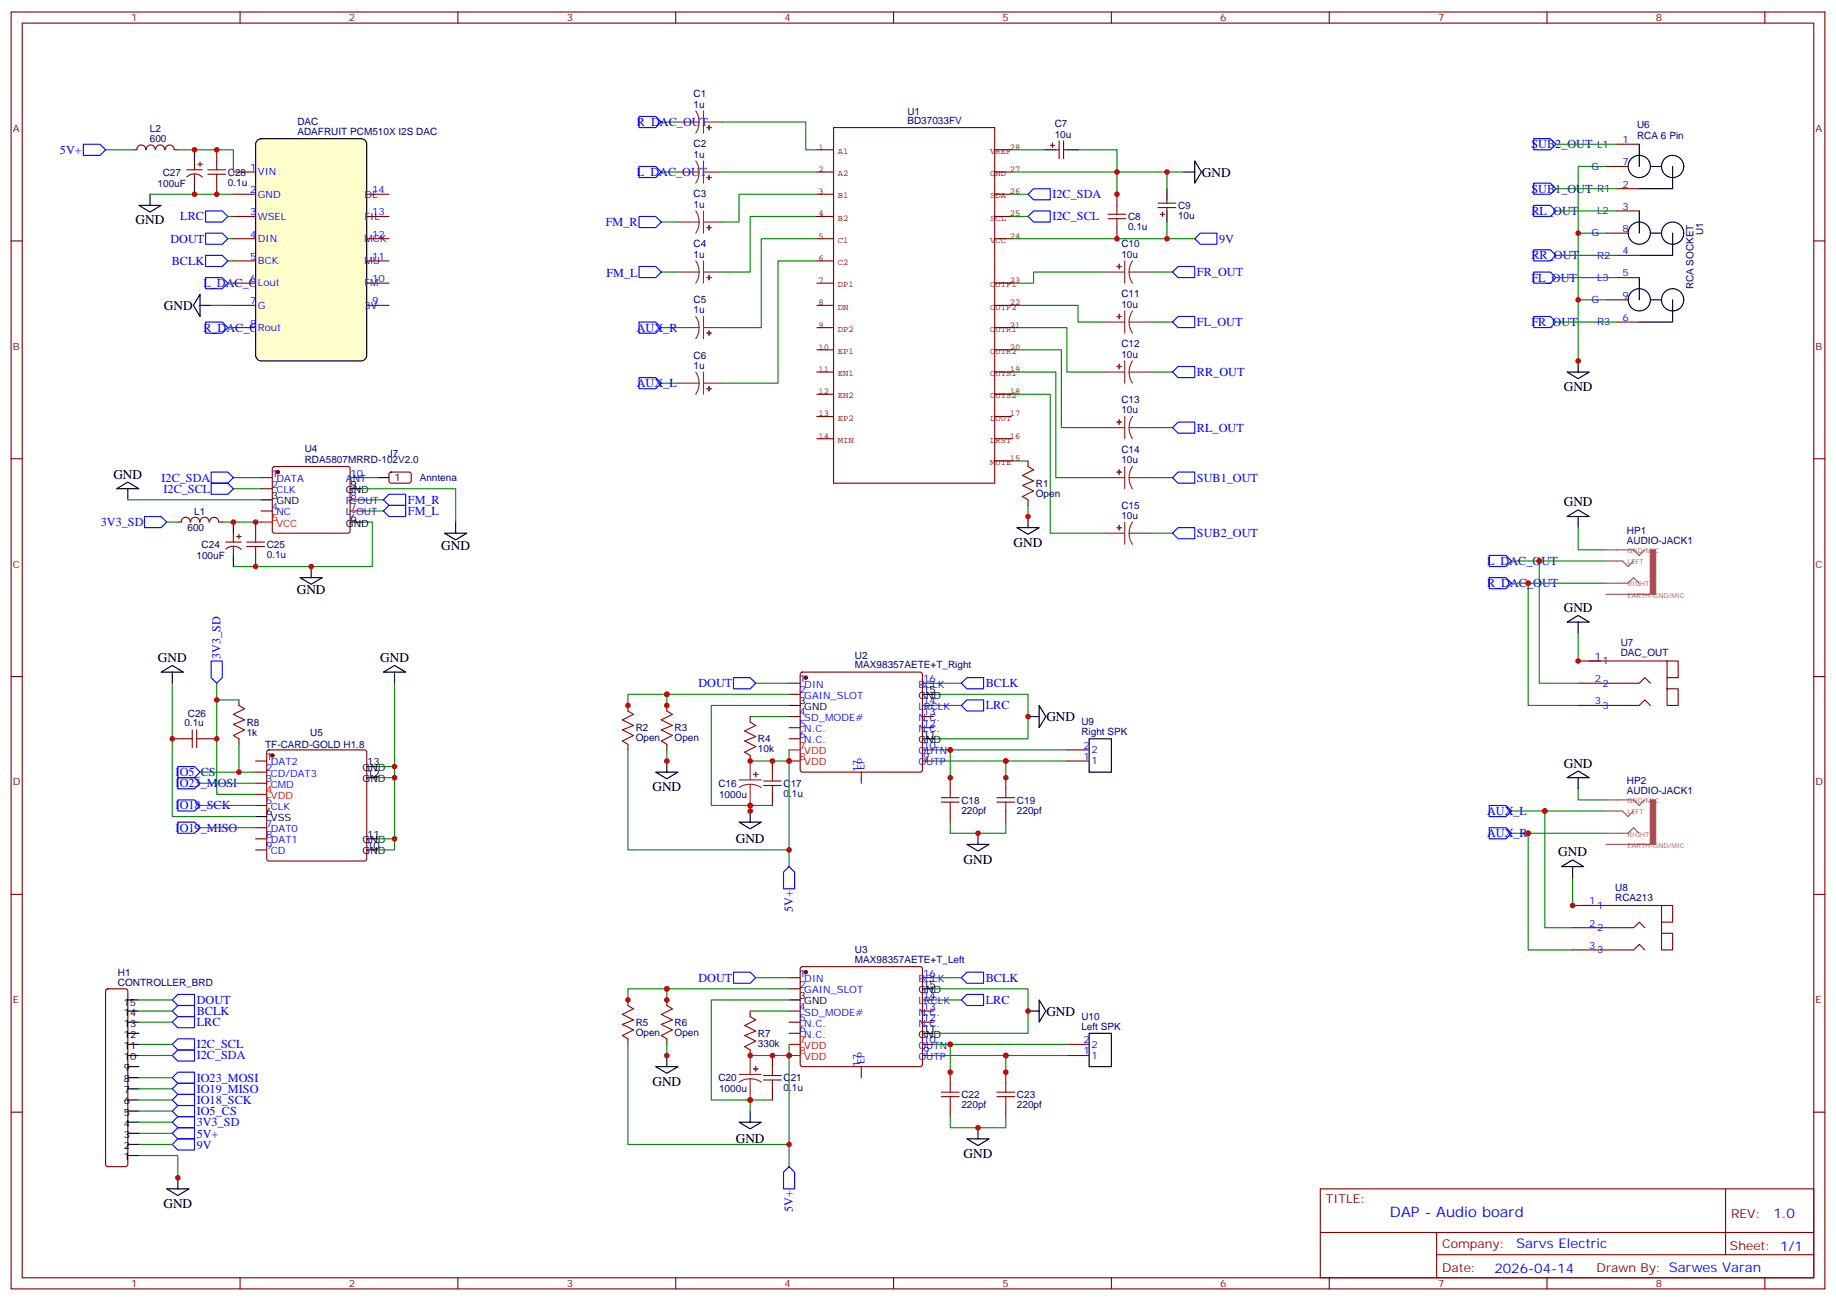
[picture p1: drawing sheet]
<svg xmlns="http://www.w3.org/2000/svg" width="583mm" height="413mm" viewBox="0 0 583 413" stroke-linecap="round" stroke-linejoin="round" font-family="sans-serif">
<g fill="none" stroke="#008700" stroke-width=".35">
<path d="M209.9 38.7h5.3M229.3 38.7h26.5v8.9h3.5M33.5 47.6h8.8M209.9 54.6h5.3M229.3 54.6h30M321 47.6h10.6M321 54.6h54.7M342.2 47.6h12.3v14.1M509.8 52.8h-8.9v61.8M47.6 61.7h26.5M72.3 68.7h1.8M72.3 75.8h1.8"/>
<path d="M209.9 70.5h5.3M259.3 75.8h-17.6v28.2h-12.4M259.3 68.7h-21.2v17.7h-8.8M259.3 61.7h-24.7v8.8h-5.3M321 61.7h5.3M321 68.7h5.3M321 75.8h58.2M500.9 74h8.9M67 96.9h7.1M72.3 82.8h1.8M72.3 89.9h1.8M209.9 86.4h5.3"/>
<path d="M259.3 82.8h-12.4v38.8h-17.6M321 96.9h21.2v5.3h8.8M351 86.4h-22.9v3.5h-7.1M365.1 86.4h7.1M500.9 95.2h8.9M72.3 104h1.8M209.9 104h5.3M321 118.1h14.1v33.5h15.9M321 111.1h15.9v24.6h14.1M321 104h17.7v14.1h12.3M365.1 118.1h7.1M365.1 102.2h7.1"/>
<path d="M209.9 121.6h5.3M321 125.2h12.4v44.1h17.6M365.1 135.7h7.1M74.1 151.6h8.8M74.1 155.2h8.8M114.7 151.6h5.2M114.7 158.7h7M321 146.3h5.3M365.1 151.6h7.1M52.9 165.7h3.5M70.6 165.7h10.5M114.7 165.7h3.5v14.1h-44.1"/>
<path d="M114.7 162.2h7M326.3 160.4v3.6M365.1 169.3h7.1M479.8 178.1h30M488.6 178.1v38.8h12.3M500.9 167.5v7.1h8.9M479.8 185.1h30M485.1 185.1v38.8h15.8M54.7 216.9v42.3h26.4M68.8 216.9v35.3h12.3M125.2 216.9v52.9h-5.3M239.9 216.9h10.6"/>
<path d="M296.3 216.9h8.9M500.9 201v8.8M68.8 222.2h7M75.8 236.3v8.8h5.3M199.3 238.1v31.7h51.2v-28.2M211.7 220.4v3.5M211.7 238.1v3.5M238.1 227.5h12.4M250.5 220.4h-51.2v3.5M250.5 223.9h-24.7v31.8h12.3v1.8M250.5 238.1v3.5h-12.4M296.3 220.4h30v14.1h-30"/>
<path d="M296.3 238.1h42.4M296.3 223.9h8.9M301.6 238.1v8.8M63.5 255.7h17.6M63.5 248.6h17.6M63.5 245.1h12.3M119.9 243.3h5.3M119.9 246.9h5.3M238.1 255.7h7.1M296.3 241.6h42.4M319.3 241.6v5.3M479.8 257.5h30"/>
<path d="M490.4 257.5v37h8.8M500.9 250.4v3.5h8.9M63.5 262.7h17.6M119.9 266.3h5.3M301.6 261v3.5h17.7v-3.5M479.8 264.5h30M485.1 264.5v37.1h14.1M499.2 278.6v8.8M44.1 317.4h10.6M211.7 313.9v3.5M239.9 310.4h10.6M250.5 317.4h-24.7v31.8h12.3v3.5"/>
<path d="M250.5 313.9h-51.2v3.5M296.3 313.9h30v14.1h-30M296.3 310.4h8.9M296.3 317.4h8.9M44.1 321h10.6M44.1 331.5h10.6M44.1 335.1h10.6M44.1 324.5h10.6M199.3 331.5v31.8h51.2v-28.2M211.7 331.5v3.6M238.1 321h12.4M250.5 331.5v3.6h-12.4"/>
<path d="M296.3 331.5h42.4M296.3 335.1h42.4M301.6 331.5v8.9M319.3 335.1v5.3M44.1 349.2h10.6M44.1 342.1h10.6M44.1 345.7h10.6M44.1 352.7h10.6M44.1 356.2h10.6M44.1 359.8h10.6M238.1 349.2h7.1M301.6 354.5v3.5h17.7v-3.5"/>
<path d="M44.1 366.8h12.3v7.1M44.1 363.3h10.6"/>
</g>
<g fill="none" stroke="#00f" stroke-width=".35">
<path d="M202.8 37h5.3l1.8 1.7-1.8 1.8h-5.3zM26.5 45.8h5.2l1.8 1.8-1.8 1.7h-5.2zM202.8 52.8h5.3l1.8 1.8-1.8 1.8h-5.3zM486.8 44h5.3l1.8 1.8-1.8 1.8h-5.3zM486.8 58.1h5.3l1.8 1.8-1.8 1.8h-5.3zM65.3 67h5.3l1.7 1.7-1.7 1.8h-5.3zM65.3 74h5.3l1.7 1.8-1.7 1.7h-5.3zM202.8 68.7h5.3l1.8 1.8-1.8 1.7h-5.3zM326.3 61.7l1.8-1.8h5.3v3.5h-5.3zM326.3 68.7l1.8-1.7h5.3v3.5h-5.3zM381 74h5.3v3.5h-5.3l-1.8-1.7zM486.8 79.3h5.3l1.8 1.8-1.8 1.7h-5.3z"/>
<path d="M486.8 65.2h5.3l1.8 1.8-1.8 1.7h-5.3zM65.3 81.1h5.3l1.7 1.7-1.7 1.8h-5.3zM65.3 88.1h5.3l1.7 1.8-1.7 1.8h-5.3zM202.8 84.6h5.3l1.8 1.8-1.8 1.7h-5.3zM373.9 84.6h5.3v3.5h-5.3l-1.7-1.7zM486.8 86.4h5.3l1.8 1.7-1.8 1.8h-5.3zM65.3 102.2h5.3l1.7 1.8-1.7 1.8h-5.3zM202.8 102.2h5.3l1.8 1.8-1.8 1.8h-5.3zM202.8 119.9h5.3l1.8 1.7-1.8 1.8h-5.3zM373.9 116.3h5.3v3.6h-5.3l-1.7-1.8zM373.9 100.5h5.3v3.5h-5.3l-1.7-1.8zM486.8 100.5h5.3l1.8 1.7-1.8 1.8h-5.3z"/>
<path d="M372.2 135.7l1.7-1.7h5.3v3.5h-5.3zM67 153.4h5.3l1.8 1.8-1.8 1.7h-5.3zM67 149.9h5.3l1.8 1.7-1.8 1.8h-5.3zM121.7 158.7l1.8-1.8h5.3v3.5h-5.3zM372.2 151.6l1.7-1.7h5.3v3.5h-5.3zM121.7 162.2l1.8-1.8h5.3v3.6h-5.3zM372.2 169.3l1.7-1.8h5.3v3.5h-5.3zM472.7 176.3h5.3l1.8 1.8-1.8 1.7h-5.3zM472.7 183.4h5.3l1.8 1.7-1.8 1.8h-5.3zM67 209.8h3.6v5.3l-1.8 1.8-1.8-1.8zM232.8 215.1h5.3l1.8 1.8-1.8 1.8h-5.3zM306.9 215.1h5.3v3.6h-5.3l-1.7-1.8z"/>
<path d="M305.2 223.9l1.7-1.7h5.3v3.5h-5.3zM56.4 246.9h5.3l1.8 1.7-1.8 1.8h-5.3zM56.4 253.9h5.3l1.8 1.8-1.8 1.8h-5.3zM56.4 243.3h5.3l1.8 1.8-1.8 1.8h-5.3zM472.7 255.7h5.3l1.8 1.8-1.8 1.7h-5.3zM56.4 261h5.3l1.8 1.7-1.8 1.8h-5.3zM472.7 262.7h5.3l1.8 1.8-1.8 1.8h-5.3zM54.7 317.4l1.7-1.7h5.3v3.5h-5.3zM232.8 308.6h5.3l1.8 1.8-1.8 1.7h-5.3zM305.2 317.4l1.7-1.7h5.3v3.5h-5.3zM305.2 310.4l1.7-1.8h5.3v3.5h-5.3zM54.7 331.5l1.7-1.7h5.3v3.5h-5.3z"/>
<path d="M54.7 335.1l1.7-1.8h5.3v3.5h-5.3zM54.7 324.5l1.7-1.8h5.3v3.5h-5.3zM54.7 321l1.7-1.8h5.3v3.5h-5.3zM54.7 359.8l1.7-1.8h5.3v3.5h-5.3zM54.7 356.2l1.7-1.7h5.3v3.5h-5.3zM54.7 352.7l1.7-1.8h5.3v3.6h-5.3zM54.7 349.2l1.7-1.8h5.3v3.5h-5.3zM54.7 345.7l1.7-1.8h5.3v3.5h-5.3zM54.7 342.1l1.7-1.7h5.3v3.5h-5.3zM54.7 363.3l1.7-1.8h5.3v3.6h-5.3z"/>
</g>
<g fill="none" stroke="#000" stroke-width=".35">
<path d="M61.7 47.6v3.5M61.7 58.1v3.6M375.7 54.6h3.5M379.2 51.1l2.2 3.5-2.2 3.5zM520.3 45.8v7M523.9 52.8h3.5M530.9 52.8v7.1h-10.6M44.1 65.2h7.1l-3.6 2.1zM47.6 61.7v3.5M520.3 67v7M523.9 74h3.5M530.9 74v7.1h-10.6"/>
<path d="M63.5 93.4v7.1l-2.1-3.6zM63.5 96.9h3.5M520.3 88.1v7.1M523.9 95.2h3.5M530.9 95.2v7h-10.6M497.4 118.1h7.1l-3.6 2.1zM500.9 114.6v3.5M82.9 158.7h3.5M111.1 155.2h3.6M119.9 151.6h3.6M74.1 165.7v3.6M74.1 176.3v3.5"/>
<path d="M98.8 179.8v3.6M111.1 165.7h3.6M322.8 167.5h7l-3.5 2.1zM326.3 164v3.5M497.4 164l3.5-2.1 3.6 2.1zM500.9 164v3.5M95.2 183.4h7.1l-3.5 2.1zM497.4 197.5l3.5-2.1 3.6 2.1zM500.9 197.5v3.5M51.2 213.4l3.5-2.2 3.5 2.2zM54.7 213.4v3.5M121.7 213.4l3.5-2.2 3.6 2.2z"/>
<path d="M125.2 213.4v3.5M250.5 223.9h3.5M292.8 234.5h3.5M292.8 220.4h3.5M326.3 227.5h3.5M329.8 223.9l2.2 3.6-2.2 3.5zM345.7 234.5h7.1v10.6h-7.1zM81.1 259.2h3.6M116.4 246.9h3.5M116.4 243.3h3.5M208.1 245.1h7.1l-3.5 2.1zM211.7 241.6v3.5"/>
<path d="M238.1 257.5v3.5M497.4 246.9l3.5-2.1 3.6 2.1zM500.9 246.9v3.5M116.4 269.8h3.5M116.4 266.3h3.5M234.6 261h7.1l-3.6 2.1zM306.9 268h7.1l-3.6 2.2zM310.4 264.5v3.5M495.7 275.1l3.5-2.1 3.5 2.1zM499.2 275.1v3.5M40.6 317.4h3.5M250.5 317.4h3.5"/>
<path d="M292.8 313.9h3.5M329.8 317.4l2.2 3.6-2.2 3.5zM40.6 328h3.5M40.6 321h3.5M40.6 338.6h3.5M40.6 335.1h3.5M40.6 331.5h3.5M40.6 324.5h3.5M208.1 338.6h7.1l-3.5 2.1zM211.7 335.1v3.5M292.8 328h3.5M326.3 321h3.5"/>
<path d="M345.7 328h7.1v10.6h-7.1zM40.6 359.8h3.5M40.6 356.2h3.5M40.6 352.7h3.5M40.6 349.2h3.5M40.6 345.7h3.5M40.6 342.1h3.5M234.6 356.2h7.1l-3.6 2.2zM238.1 352.7v3.5M310.4 358v3.5M40.6 366.8h3.5M40.6 363.3h3.5"/>
<path d="M52.9 377.4h7.1l-3.6 2.1zM56.4 373.9v3.5M306.9 361.5h7.1l-3.6 2.1z"/>
<circle cx="520.3" cy="52.8" r="3.5"/>
<circle cx="530.9" cy="52.8" r="3.5"/>
<circle cx="520.3" cy="74" r="3.5"/>
<circle cx="530.9" cy="74" r="3.5"/>
<circle cx="520.3" cy="95.2" r="3.5"/>
<circle cx="530.9" cy="95.2" r="3.5"/>
</g>
<path d="M509.8 174.6h8.7l1.8 1.7 1.8-1.7M509.8 178.1h5.2l1.8 1.7 1.7-1.7M509.8 185.1h7l1.7-1.7 1.8 1.7M509.8 188.7h14M509.8 253.9h8.7l1.8 1.8 1.8-1.8M509.8 257.5h5.2l1.8 1.7 1.7-1.7M509.8 264.5h7l1.7-1.8 1.8 1.8M509.8 268h14" fill="none" stroke="#a64a4a" stroke-width=".35"/>
<g fill="#a64a4a" stroke="#a64a4a" stroke-width=".32">
<path d="M523.8 253.9h1.8v14.1h-1.8z"/>
<path d="M523.8 174.6h1.8v14.1h-1.8z"/>
</g>
<g fill="none" stroke="#870000" stroke-width=".35">
<path d="M46.2 47.5a1.41 1.41 0 0 0-1.4-1.5 1.41 1.41 0 0 0-1.4 1.5l-1.1 .1M46.4 47.5a1.41 1.41 0 0 1 1.4-1.5 1.41 1.41 0 0 1 1.4 1.5M49.4 47.5a1.41 1.41 0 0 1 1.4-1.5 1.41 1.41 0 0 1 1.4 1.5M52.5 47.5a1.41 1.41 0 0 1 1.4-1.5 1.41 1.41 0 0 1 1.4 1.5M55.4 47.6h1M59.3 53.9h4.9M59.3 56.2a3.5 3.5 0 0 1 4.9 0M61.7 51.1v2.8M61.7 55.3v2.8M62.8 52.1h1.4M63.5 51.4v1.4M509.8 52.8h7"/>
<path d="M513.3 45.8h7M513.3 59.9h7M354.5 61.7v3.5M354.5 72.2v3.6M509.8 74h7M513.3 67h7M509.8 95.2h7M513.3 81.1h7M513.3 88.1h7M513.3 102.2h7M82.9 151.6h3.5M82.9 155.2h3.5"/>
<path d="M86.7 148.3l.4-.2h23.3l.5 .2 .2 .5v19.8l-.2 .5-.5 .2h-23.3l-.5-.3-.2-.4v-19.8zM111.1 151.6h3.6M111.1 158.7h3.6M123.7 150.1l.5-.2h5.9l.4 .7v2.4l-.7 .4-5.9-.1-.4-.6v-2.1zM326.3 146.3v1.8M326.3 158.7v1.7M56.4 165.7h1.1M57.5 165.7a1.41 1.41 0 0 1 1.5-1.5 1.41 1.41 0 0 1 1.4 1.5M60.5 165.7a1.41 1.41 0 0 1 1.4-1.5 1.41 1.41 0 0 1 1.4 1.5M63.5 165.7a1.41 1.41 0 0 1 1.4-1.5 1.41 1.41 0 0 1 1.4 1.5M66.6 165.7a1.41 1.41 0 0 1 1.4-1.5 1.41 1.41 0 0 1 1.4 1.5M69.5 165.7h1.1"/>
<path d="M71.6 172.1h5M71.6 174.4a3.5 3.5 0 0 1 5 0M74.1 169.3v2.8M74.1 173.5v2.8M75.1 170.3h1.5M75.8 169.6v1.4M82.9 162.2h3.5M111.1 162.2h3.6M250.5 216.9h3.5M254.2 213.6l.5-.2h37.4l.5 .2 .2 .5v30.3l-.2 .5-.5 .2h-37.4l-.5-.2-.2-.5v-30.3zM292.8 216.9h3.5M500.9 216.9h19.4l1.8-1.8 1.8 1.8"/>
<path d="M500.9 209.8h7.1M504.5 209.8h28.2v5.3h-3.5v-5.3M529.2 218.7h3.5v5.2h-3.5zM529.2 215.1v3.6M54.7 234.5h3.5M65.3 234.5h3.5M75.8 222.2v1.7M75.8 234.5v1.8M84.9 238.3l.5-.2h30.3l.5 .2 .2 .5v33.8l-.2 .5-.5 .2h-30.3l-.5-.2-.2-.5v-33.8zM199.3 223.9v1.8M199.3 236.3v1.8M211.7 223.9v1.8"/>
<path d="M211.7 236.3v1.8M238.1 227.5v1.7M238.1 239.8v1.8M250.5 234.5h3.5M250.5 220.4h3.5M250.5 227.5h3.5M250.5 231h3.5M292.8 238.1h3.5M292.8 227.5h3.5M292.8 231h3.5M292.8 223.9h3.5M338.7 238.1h7"/>
<path d="M500.9 223.9h19.4l1.8-1.7 1.8 1.7M81.1 241.6h3.6M81.1 245.1h3.6M81.1 248.6h3.6M81.1 255.7h3.6M245.2 241.6v3.5M245.2 252.2v3.5M273.4 245.1v3.5M292.8 241.6h3.5M301.6 246.9v3.5M301.6 257.5v3.5M319.3 246.9v3.5"/>
<path d="M319.3 257.5v3.5M338.7 241.6h7M81.1 262.7h3.6M81.1 266.3h3.6M81.1 269.8h3.6M499.2 294.5h19.4l1.7-1.8 1.8 1.8M499.2 287.4h7M502.7 287.4h28.2v5.3h-3.5v-5.3M527.4 296.3h3.5v5.3h-3.5zM527.4 292.7v3.6M33.7 314.1l.5-.2h5.7l.5 .2 .2 .5v55l-.3 .5-.4 .2h-5.7l-.5-.2-.2-.5v-55zM199.3 317.4v1.8"/>
<path d="M211.7 317.4v1.8M250.5 310.4h3.5M250.5 313.9h3.5M254.2 307.1l.5-.3h37.4l.5 .3 .2 .5v30.3l-.2 .5-.5 .2h-37.4l-.5-.2-.2-.5v-30.3zM292.8 310.4h3.5M292.8 317.4h3.5M499.2 301.6h19.4l1.7-1.8 1.8 1.8M199.3 329.8v1.7M211.7 329.8v1.7M238.1 321v1.7M238.1 333.3v1.8M245.2 335.1v3.5"/>
<path d="M250.5 321h3.5M250.5 324.5h3.5M250.5 328h3.5M273.4 338.6v3.5M292.8 321h3.5M292.8 324.5h3.5M292.8 335.1h3.5M292.8 331.5h3.5M338.7 335.1h7M338.7 331.5h7M245.2 345.7v3.5M301.6 340.4v3.5"/>
<path d="M301.6 350.9v3.6M319.3 340.4v3.5M319.3 350.9v3.6"/>
</g>
<g fill="none" stroke="#8c2424" stroke-width=".35">
<path d="M215.2 38.7h6.7M220.8 35.2l.9 1.7 .2 1.8M221.9 38.7l-.2 1.9-.9 1.7M223.3 35.2v7.1M223.3 38.7h6M215.2 54.6h6.7M220.8 51.1l.9 1.7 .2 1.8M221.9 54.6l-.2 1.9-.9 1.6M223.3 51.1v7M223.3 54.6h6M215.2 70.5h6.7M220.8 67l.9 1.6 .2 1.9"/>
<path d="M221.9 70.5l-.2 1.8-.9 1.7M223.3 67v7M223.3 70.5h6M215.2 86.4h6.7M220.8 82.8l.9 1.7 .2 1.9M221.9 86.4l-.2 1.8-.9 1.7M223.3 82.8v7.1M223.3 86.4h6M351 86.4h6M357 82.8v7.1M357 98.7v7.1M358.4 86.4l.3 1.8 .8 1.7"/>
<path d="M358.4 86.4h6.7M359.5 98.7l-.8 1.7-.3 1.8M359.5 82.8l-.8 1.7-.3 1.9M215.2 104h6.7M220.8 118.1l.9 1.7 .2 1.8M220.8 100.5l.9 1.6 .2 1.9M221.9 104l-.2 1.9-.9 1.6M223.3 100.5v7M223.3 118.1v7.1M223.3 104h6M351 118.1h6M351 102.2h6"/>
<path d="M357 114.6v7M358.4 118.1l.3 1.9 .8 1.6M358.4 102.2l.3 1.9 .8 1.7M358.4 118.1h6.7M358.4 102.2h6.7M359.5 114.6l-.8 1.7-.3 1.8M215.2 121.6h6.7M221.9 121.6l-.2 1.9-.9 1.7M223.3 121.6h6M351 135.7h6M357 132.2v7.1M358.4 135.7l.3 1.9 .8 1.7"/>
<path d="M358.4 135.7h6.7M359.5 132.2l-.8 1.7-.3 1.8M351 151.6h6M357 148.1v7.1M358.4 151.6l.3 1.9 .8 1.7M358.4 151.6h6.7M359.5 148.1l-.8 1.7-.3 1.8M351 169.3h6M357 165.7v7.1M358.4 169.3l.3 1.8 .8 1.7M358.4 169.3h6.7M359.5 165.7l-.8 1.7-.3 1.9"/>
<path d="M234.6 247.6h7.1M238.1 249l-1.8 .2-1.7 .8M238.1 249l1.9 .2 1.7 .8M238.1 241.6v6M238.1 249v6.7M238.1 335.1v6M234.6 341.1h7.1M238.1 342.5l-1.8 .2-1.7 .8M238.1 342.5l1.9 .2 1.7 .8M238.1 342.5v6.7"/>
</g>
<g fill="#8c2424" stroke="#8c2424" stroke-width=".35">
<path d="M355.2 166.8l.1 1.4z"/>
<path d="M354.5 167.5h1.5z"/>
<path d="M355.2 149.2l.1 1.4z"/>
<path d="M354.5 149.9h1.5z"/>
<path d="M355.2 133.3l.1 1.4z"/>
<path d="M354.5 134h1.5z"/>
<path d="M355.2 115.6l.1 1.5z"/>
<path d="M354.5 116.3l1.5 .1z"/>
<path d="M355.2 99.8l.1 1.4z"/>
<path d="M354.5 100.5h1.5z"/>
<path d="M225 122.7l.1 1.4z"/>
<path d="M224.4 123.4h1.4z"/>
<path d="M225 105.1l.1 1.4z"/>
<path d="M224.4 105.7l1.4 .1z"/>
<path d="M225 87.4l.1 1.4z"/>
<path d="M224.4 88.1h1.4z"/>
<path d="M225 71.5l.1 1.5z"/>
<path d="M224.4 72.2h1.4z"/>
<path d="M225 55.7l.1 1.4z"/>
<path d="M224.4 56.3l1.4 .1z"/>
<path d="M225 39.8l.1 1.4z"/>
<path d="M224.4 40.5h1.4z"/>
<path d="M355.2 83.9l.1 1.4z"/>
<path d="M354.5 84.6h1.5z"/>
<path d="M239.2 339.3h1.4z"/>
<path d="M239.9 338.6v1.4z"/>
<path d="M239.2 245.8l1.4 .1z"/>
<path d="M239.9 245.1v1.4z"/>
</g>
<g fill="none" stroke="#a10000" stroke-width=".35">
<path d="M351.7 69.4h5.7M351.7 68h5.7M354.5 65.2v2.8M354.5 69.4v2.8M326.3 148.1l1.8 1.1-3.5 1.7 3.5 1.8-3.5 1.4 3.5 1.8-3.5 1.7 1.7 1.1M58.2 234.5h2.8M61 231.7v5.6M62.4 234.5h2.9M62.4 231.7v5.6M75.8 223.9l1.8 1.1-3.5 1.8 3.5 1.7-3.5 1.4 3.5 1.8-3.5 1.8 1.7 1M199.3 225.7l1.8 1.1-3.5 1.7 3.5 1.8-3.5 1.4 3.5 1.8-3.5 1.7 1.7 1.1M211.7 225.7l1.7 1.1-3.5 1.7 3.5 1.8-3.5 1.4 3.5 1.8-3.5 1.7 1.8 1.1"/>
<path d="M238.1 229.2l1.8 1.1-3.5 1.8 3.5 1.7-3.5 1.4 3.5 1.8-3.5 1.8 1.7 1M242.4 249.3h5.6M242.4 247.9h5.6M245.2 245.1v2.8M245.2 249.3v2.9M298.8 254.6h5.6M298.8 253.2h5.6M301.6 250.4v2.8M301.6 254.6v2.9M316.4 254.6h5.7M316.4 253.2h5.7M319.3 250.4v2.8"/>
<path d="M319.3 254.6v2.9M199.3 319.2l1.8 1.1-3.5 1.7 3.5 1.8-3.5 1.4 3.5 1.8-3.5 1.7 1.7 1.1M211.7 319.2l1.7 1.1-3.5 1.7 3.5 1.8-3.5 1.4 3.5 1.8-3.5 1.7 1.8 1.1M238.1 322.7l1.8 1.1-3.5 1.7 3.5 1.8-3.5 1.4 3.5 1.8-3.5 1.7 1.7 1.1M245.2 338.6v2.8M242.4 342.8h5.6M242.4 341.4h5.6M245.2 342.8v2.9M298.8 348.1h5.6M298.8 346.7h5.6M301.6 343.9v2.8M301.6 348.1v2.8"/>
<path d="M316.4 348.1h5.7M316.4 346.7h5.7M319.3 343.9v2.8M319.3 348.1v2.8"/>
</g>
<g fill="#870000" stroke="#870000" stroke-width=".35">
<circle cx="255.8" cy="308.6" r=".53"/>
<circle cx="255.8" cy="215.1" r=".53"/>
<circle cx="86.4" cy="239.8" r=".53"/>
<circle cx="88.2" cy="149.9" r=".53"/>
</g>
<path d="M82.9 165.7h3.5M250.5 238.1h3.5M81.1 252.2h3.6M250.5 241.6h3.5M250.5 331.5h3.5M250.5 335.1h3.5" fill="none" stroke="#f00" stroke-width=".35"/>
<g fill="none" stroke="#850000" stroke-width=".35">
<path d="M259.3 47.6h5.3M259.3 54.6h5.3M264.6 40.5h51.1v112.9h-51.1zM315.7 47.6h5.3M315.7 54.6h5.3M259.3 75.8h5.3M259.3 68.7h5.3M259.3 61.7h5.3M315.7 75.8h5.3M315.7 68.7h5.3M315.7 61.7h5.3M259.3 96.9h5.3"/>
<path d="M259.3 89.9h5.3M259.3 82.8h5.3M315.7 96.9h5.3M315.7 89.9h5.3M259.3 111.1h5.3M259.3 118.1h5.3M259.3 104h5.3M315.7 111.1h5.3M315.7 118.1h5.3M315.7 104h5.3M259.3 125.2h5.3M259.3 132.2h5.3"/>
<path d="M259.3 139.3h5.3M315.7 125.2h5.3M315.7 132.2h5.3M315.7 139.3h5.3M315.7 146.3h5.3"/>
</g>
<path d="M81.7 44.5l1.2-.5h31.8l.8 .3 .7 .6 .2 .9v67l-.3 .9-.6 .6-.8 .3h-31.8l-.9-.3-.6-.7-.3-.8v-67z" fill="#ffc" stroke="#000" stroke-width=".35"/>
<g fill="none" stroke="#870000" stroke-width=".35">
<path d="M3.5 3.8h575.8v405.4h-575.8zM7.1 7.3h568.6v398.3h-568.6zM76.2 3.8v3.5M145.3 3.8v3.5M214.5 3.8v3.5M283.6 3.8v3.5M352.8 3.8v3.5M421.9 3.8v3.5M491.1 3.8v3.5M560.2 3.8v3.5M68.8 47.6v3.5M68.8 58.1v3.6"/>
<path d="M74.1 54.6h7M333.4 46.1h1.4M334.1 45.4v1.4M335.1 47.6h1.1M336.2 44.7v5.7M337.6 44.7v5.7M337.6 47.6h1.1M3.5 76.5h3.6M74.1 61.7h7M74.1 68.7h7M74.1 75.8h7M116.4 61.7h7.1"/>
<path d="M116.4 68.7h7.1M116.4 75.8h7.1M367.6 65.9h5.6M367.6 64.5h5.6M368.3 68h1.4M369 67.3v1.4M370.4 63.4v1.1M370.4 65.9v1.1M575.7 76.5h3.6M74.1 82.8h7M74.1 89.9h7M74.1 96.9h7"/>
<path d="M116.4 82.8h7.1M116.4 89.9h7.1M116.4 96.9h7.1M74.1 104h7M3.5 145.6h3.6M575.7 145.6h3.6M81.1 165.7v3.6M81.1 176.3v3.5M3.5 214.8h3.6M575.7 214.8h3.6M3.5 283.9h3.6M575.7 283.9h3.6"/>
<path d="M3.5 353.1h3.6M575.7 353.1h3.6M419.1 377.4h156.6v28.2h-156.6zM547.7 377.4v20.9M419.1 391.2h156.5M456 398.3h119.6M456 391.2v14.2M76.2 405.6v3.6M145.3 405.6v3.6M214.5 405.6v3.6M283.6 405.6v3.6M352.8 405.6v3.6"/>
<path d="M421.9 405.6v3.6M491.1 405.6v3.6M560.2 405.6v3.6"/>
</g>
<path d="M331.6 47.6h3.5M338.7 47.6h3.5M370.4 59.9v3.5M370.4 67v3.5M37 155.2l3.6-2.2 3.5 2.2zM40.6 155.2v3.5M141.1 169.3h7.1l-3.6 2.1zM144.6 165.7v3.6" fill="none" stroke="#000" stroke-width=".35"/>
<g fill="none" stroke="#008700" stroke-width=".35">
<path d="M56.4 47.6h17.7v7M370.4 54.6v5.3M493.9 45.8h19.4M493.9 59.9h19.4M370.4 70.5v5.3M493.9 67h19.4M493.9 81.1h19.4M493.9 88.1h19.4M493.9 102.2h19.4M40.6 158.7h42.3M114.7 155.2h29.9v10.5M81.1 165.7h1.8"/>
<path d="M250.5 269.8v5.3M250.5 363.3v7"/>
</g>
<path d="M66 55.3h5.6M66 53.9h5.6M68.8 51.1v2.8M68.8 55.3v2.8M78.3 173.5h5.7M78.3 172.1h5.7M81.1 169.3v2.8M81.1 173.5v2.8" fill="none" stroke="#a10000" stroke-width=".35"/>
<path d="M45.9 164h5.3l1.7 1.7-1.7 1.8h-5.3zM250.5 275.1l1.7 1.8v5.3h-3.5v-5.3zM250.5 370.3l1.7 1.8v5.3h-3.5v-5.3z" fill="none" stroke="#00f" stroke-width=".35"/>
<g fill="#c00">
<circle cx="490.4" cy="257.5" r=".88"/>
<circle cx="485.1" cy="264.5" r=".88"/>
<circle cx="485.1" cy="185.1" r=".88"/>
<circle cx="488.6" cy="178.1" r=".88"/>
<circle cx="245.2" cy="335.1" r=".88"/>
<circle cx="245.2" cy="241.6" r=".88"/>
<circle cx="68.8" cy="234.5" r=".88"/>
<circle cx="54.7" cy="234.5" r=".88"/>
<circle cx="250.5" cy="335.1" r=".88"/>
<circle cx="238.1" cy="349.2" r=".88"/>
<circle cx="238.1" cy="335.1" r=".88"/>
<circle cx="326.3" cy="321" r=".88"/>
<circle cx="211.7" cy="313.9" r=".88"/>
<circle cx="301.6" cy="331.5" r=".88"/>
<circle cx="319.3" cy="335.1" r=".88"/>
<circle cx="310.4" cy="358" r=".88"/>
<circle cx="310.4" cy="264.5" r=".88"/>
<circle cx="319.3" cy="241.6" r=".88"/>
<circle cx="301.6" cy="238.1" r=".88"/>
<circle cx="211.7" cy="220.4" r=".88"/>
<circle cx="326.3" cy="227.5" r=".88"/>
<circle cx="238.1" cy="241.6" r=".88"/>
<circle cx="238.1" cy="255.7" r=".88"/>
<circle cx="250.5" cy="241.6" r=".88"/>
<circle cx="74.1" cy="165.7" r=".88"/>
<circle cx="98.8" cy="179.8" r=".88"/>
<circle cx="61.7" cy="61.7" r=".88"/>
<circle cx="354.5" cy="75.8" r=".88"/>
<circle cx="370.4" cy="54.6" r=".88"/>
<circle cx="354.5" cy="54.6" r=".88"/>
<circle cx="75.8" cy="245.1" r=".88"/>
<circle cx="68.8" cy="222.2" r=".88"/>
<circle cx="125.2" cy="266.3" r=".88"/>
<circle cx="125.2" cy="246.9" r=".88"/>
<circle cx="125.2" cy="243.3" r=".88"/>
<circle cx="500.9" cy="74" r=".88"/>
<circle cx="500.9" cy="95.2" r=".88"/>
<circle cx="354.5" cy="61.7" r=".88"/>
<circle cx="56.4" cy="373.9" r=".88"/>
<circle cx="238.1" cy="257.5" r=".88"/>
<circle cx="199.3" cy="223.9" r=".88"/>
<circle cx="211.7" cy="223.9" r=".88"/>
<circle cx="211.7" cy="241.6" r=".88"/>
<circle cx="301.6" cy="246.9" r=".88"/>
<circle cx="319.3" cy="246.9" r=".88"/>
<circle cx="319.3" cy="340.4" r=".88"/>
<circle cx="301.6" cy="340.4" r=".88"/>
<circle cx="211.7" cy="335.1" r=".88"/>
<circle cx="211.7" cy="317.4" r=".88"/>
<circle cx="199.3" cy="317.4" r=".88"/>
<circle cx="326.3" cy="164" r=".88"/>
<circle cx="500.9" cy="209.8" r=".88"/>
<circle cx="500.9" cy="114.6" r=".88"/>
<circle cx="499.2" cy="287.4" r=".88"/>
<circle cx="370.4" cy="75.8" r=".88"/>
<circle cx="81.1" cy="165.7" r=".88"/>
<circle cx="81.1" cy="179.8" r=".88"/>
<circle cx="68.8" cy="61.7" r=".88"/>
<circle cx="61.7" cy="47.6" r=".88"/>
<circle cx="68.8" cy="47.6" r=".88"/>
<circle cx="250.5" cy="363.3" r=".88"/>
<circle cx="250.5" cy="269.8" r=".88"/>
</g>
<text font-size="4.6" fill="#00f" x="441.2" y="386.4">DAP - Audio board</text>
<g font-size="4.2">
<text x="381.5" y="56">GND</text>
<text x="43" y="71.2">GND</text>
<text x="52" y="98.4">GND</text>
<text x="496.4" y="124.1">GND</text>
<text x="36" y="151.9">GND</text>
<text x="496.4" y="160.8">GND</text>
<text x="321.7" y="173.5">GND</text>
<text x="140.1" y="174.6">GND</text>
<text x="94.2" y="188.7">GND</text>
<text x="496.4" y="194.3">GND</text>
<text x="50.1" y="210.2">GND</text>
<text x="120.6" y="210.2">GND</text>
<text x="332.1" y="228.9">GND</text>
<text x="496.4" y="243.7">GND</text>
<text x="207.1" y="251.1">GND</text>
<text x="233.5" y="267.7">GND</text>
<text x="305.9" y="274.1">GND</text>
<text x="494.6" y="271.9">GND</text>
<text x="332.1" y="322.4">GND</text>
<text x="207.1" y="344.6">GND</text>
<text x="233.5" y="362.9">GND</text>
<text x="305.9" y="367.6">GND</text>
<text x="51.9" y="383.4">GND</text>
</g>
<g font-size="4.2" fill="#00f">
<text x="562.9" y="386.7">1.0</text>
<text x="481.3" y="396.2">Sarvs Electric</text>
<text x="474.4" y="404">2026-04-14</text>
</g>
<g font-size="3.9" fill="#00f">
<text x="202.1" y="40">R_DAC_OUT</text>
<text x="486.1" y="47">SUB2_OUT</text>
<text x="19" y="48.7">5V+</text>
<text x="202.1" y="55.9">L_DAC_OUT</text>
<text x="334.1" y="62.9">I2C_SDA</text>
<text x="486.1" y="61.2">SUB1_OUT</text>
<text x="57.2" y="70">LRC</text>
<text x="192.3" y="71.7">FM_R</text>
<text x="334.1" y="70">I2C_SCL</text>
<text x="486.1" y="68.2">RL_OUT</text>
<text x="54.1" y="77">DOUT</text>
<text x="387" y="77.1">9V</text>
<text x="486.1" y="82.3">RR_OUT</text>
<text x="54.5" y="84.1">BCLK</text>
<text x="192.5" y="87.9">FM_L</text>
<text x="379.9" y="87.6">FR_OUT</text>
<text x="486.1" y="89.4">FL_OUT</text>
<text x="64.6" y="91.1">L_DAC_OUT</text>
<text x="64.6" y="105.3">R_DAC_OUT</text>
<text x="202.1" y="105.3">AUX_R</text>
<text x="379.9" y="103.5">FL_OUT</text>
<text x="486.1" y="103.5">FR_OUT</text>
<text x="379.9" y="119.4">RR_OUT</text>
<text x="202.1" y="122.8">AUX_L</text>
<text x="379.9" y="137">RL_OUT</text>
<text x="51.3" y="153">I2C_SDA</text>
<text x="379.9" y="152.9">SUB1_OUT</text>
<text x="51.9" y="156.4">I2C_SCL</text>
<text x="129.5" y="159.9">FM_R</text>
<text x="32" y="167">3V3_SD</text>
<text x="129.5" y="163.5">FM_L</text>
<text x="379.9" y="170.5">SUB2_OUT</text>
<text x="472" y="179.3">L_DAC_OUT</text>
<text x="472" y="186.4">R_DAC_OUT</text>
<text x="70" y="209.1" transform="rotate(-90 70 209.1)">3V3_SD</text>
<text x="221.7" y="218.2">DOUT</text>
<text x="312.9" y="218.2">BCLK</text>
<text x="312.9" y="225.2">LRC</text>
<text x="55.7" y="249.9">IO23_MOSI</text>
<text x="55.7" y="246.4">IO5_CS</text>
<text x="55.7" y="256.9">IO18_SCK</text>
<text x="472" y="258.7">AUX_L</text>
<text x="55.7" y="264">IO19_MISO</text>
<text x="472" y="265.8">AUX_R</text>
<text x="251.6" y="289.6" transform="rotate(-90 251.6 289.6)">5V+</text>
<text x="221.7" y="311.6">DOUT</text>
<text x="312.9" y="311.6">BCLK</text>
<text x="62.4" y="322.2">BCLK</text>
<text x="62.4" y="318.6">DOUT</text>
<text x="312.9" y="318.7">LRC</text>
<text x="62.4" y="325.7">LRC</text>
<text x="62.4" y="332.8">I2C_SCL</text>
<text x="62.4" y="336.3">I2C_SDA</text>
<text x="62.4" y="347">IO19_MISO</text>
<text x="62.4" y="343.5">IO23_MOSI</text>
<text x="62.4" y="350.5">IO18_SCK</text>
<text x="62.4" y="357.5">3V3_SD</text>
<text x="62.4" y="354.1">IO5_CS</text>
<text x="62.4" y="364.6">9V</text>
<text x="62.4" y="361.1">5V+</text>
<text x="251.6" y="384.8" transform="rotate(-90 251.6 384.8)">5V+</text>
</g>
<g font-size="3.9" fill="#800">
<text x="420.9" y="382">TITLE:</text>
<text x="549.5" y="386.7">REV:</text>
<text x="457.8" y="396.2">Company:</text>
<text x="549.1" y="396.8">Sheet: 1/1</text>
<text x="457.8" y="403.9">Date:</text>
<text x="506.8" y="403.9">Drawn By: Sarwes Varan</text>
</g>
<g font-size="3.2" fill="#800">
<text x="41.6" y="6.8">1</text>
<text x="110.8" y="6.8">2</text>
<text x="179.9" y="6.8">3</text>
<text x="249.1" y="6.8">4</text>
<text x="318.2" y="6.8">5</text>
<text x="387.3" y="6.8">6</text>
<text x="456.5" y="6.8">7</text>
<text x="525.6" y="6.8">8</text>
<text x="4.1" y="41.9">A</text>
<text x="576.3" y="41.9">A</text>
<text x="4.1" y="111.1">B</text>
<text x="576.3" y="111.1">B</text>
<text x="4.1" y="180.2">C</text>
<text x="576.3" y="180.2">C</text>
<text x="4.1" y="249.3">D</text>
<text x="576.3" y="249.3">D</text>
<text x="4.1" y="318.5">E</text>
<text x="576.3" y="318.5">E</text>
<text x="41.6" y="408.6">1</text>
<text x="110.8" y="408.6">2</text>
<text x="179.9" y="408.6">3</text>
<text x="249.1" y="408.6">4</text>
<text x="318.2" y="408.6">5</text>
<text x="387.3" y="408.6">6</text>
<text x="456.5" y="408.6">7</text>
<text x="525.6" y="408.6">8</text>
</g>
<g font-size="3.2" fill="#000080">
<text x="220.1" y="34.1">1u</text>
<text x="220.1" y="30.9">C1</text>
<text x="47.6" y="41.8">L2</text>
<text x="94.4" y="39.8">DAC</text>
<text x="288" y="39.4">BD37033FV</text>
<text x="288" y="36.5">U1</text>
<text x="334.8" y="40.5">C7</text>
<text x="519.7" y="40.7">U6</text>
<text x="47.6" y="45">600</text>
<text x="94.4" y="43">ADAFRUIT PCM510X I2S DAC</text>
<text x="220.1" y="46.8">C2</text>
<text x="334.8" y="43.7">10u</text>
<text x="519.7" y="44">RCA 6 Pin</text>
<text x="220.1" y="50">1u</text>
<text x="50" y="59.3">100uF</text>
<text x="51.7" y="55.8">C27</text>
<text x="72.3" y="58.9">0.1u</text>
<text x="72.3" y="55.7">C28</text>
<text x="220.1" y="65.9">1u</text>
<text x="220.1" y="62.7">C3</text>
<text x="358.1" y="69.9">C8</text>
<text x="373.9" y="69.5">10u</text>
<text x="373.9" y="66.4">C9</text>
<text x="358.1" y="73.1">0.1u</text>
<text x="540.6" y="74.7" transform="rotate(-90 540.6 74.7)">U1</text>
<text x="220.1" y="81.8">1u</text>
<text x="220.1" y="78.5">C4</text>
<text x="356" y="81.8">10u</text>
<text x="356" y="78.5">C10</text>
<text x="356" y="94.4">C11</text>
<text x="537.6" y="91.9" transform="rotate(-90 537.6 91.9)">RCA SOCKET</text>
<text x="220.1" y="99.4">1u</text>
<text x="220.1" y="96.2">C5</text>
<text x="356" y="97.6">10u</text>
<text x="220.1" y="113.8">C6</text>
<text x="356" y="113.5">10u</text>
<text x="356" y="110.3">C12</text>
<text x="220.1" y="117.1">1u</text>
<text x="356" y="131.2">10u</text>
<text x="356" y="127.9">C13</text>
<text x="96.7" y="143.6">U4</text>
<text x="356" y="143.8">C14</text>
<text x="96.7" y="146.9">RDA5807MRRD-102V2.0</text>
<text x="123.1" y="145.1">J7</text>
<text x="356" y="147">10u</text>
<text x="133.2" y="152.8">Anntena</text>
<text x="328.8" y="154.5">R1</text>
<text x="328.8" y="157.7">Open</text>
<text x="356" y="161.5">C15</text>
<text x="61.7" y="163.4">L1</text>
<text x="356" y="164.7">10u</text>
<text x="59.5" y="168.7">600</text>
<text x="64" y="173.9">C24</text>
<text x="84.7" y="173.9">C25</text>
<text x="516.4" y="172.8">AUDIO-JACK1</text>
<text x="516.4" y="169.6">HP1</text>
<text x="62.4" y="177.5">100uF</text>
<text x="84.7" y="177.1">0.1u</text>
<text x="271.4" y="209.1">U2</text>
<text x="514.5" y="208.3">DAC_OUT</text>
<text x="514.5" y="205.1">U7</text>
<text x="271.4" y="212.2">MAX98357AETE+T_Right</text>
<text x="59.6" y="227.5">C26</text>
<text x="58.5" y="230.3">0.1u</text>
<text x="78.3" y="233.6">1k</text>
<text x="78.3" y="230.4">R8</text>
<text x="98.5" y="233.8">U5</text>
<text x="201.8" y="232.1">R2</text>
<text x="214.1" y="232.1">R3</text>
<text x="343.3" y="233.5">Right SPK</text>
<text x="343.3" y="230.2">U9</text>
<text x="84.2" y="237.4">TF-CARD-GOLD H1.8</text>
<text x="201.8" y="235.3">Open</text>
<text x="214.1" y="235.3">Open</text>
<text x="240.6" y="238.9">10k</text>
<text x="240.6" y="235.7">R4</text>
<text x="228" y="249.8">C16</text>
<text x="248.7" y="249.8">C17</text>
<text x="516.4" y="249">HP2</text>
<text x="228.3" y="253.3">1000u</text>
<text x="248.7" y="253">0.1u</text>
<text x="305.2" y="255.1">C18</text>
<text x="322.8" y="255.1">C19</text>
<text x="516.4" y="252.2">AUDIO-JACK1</text>
<text x="305.2" y="258.3">220pf</text>
<text x="322.8" y="258.3">220pf</text>
<text x="512.7" y="285.9">RCA213</text>
<text x="512.7" y="282.7">U8</text>
<text x="271.4" y="305.7">MAX98357AETE+T_Left</text>
<text x="271.4" y="302.6">U3</text>
<text x="37.4" y="309.7">H1</text>
<text x="37.4" y="312.8">CONTROLLER_BRD</text>
<text x="343.3" y="323.7">U10</text>
<text x="201.8" y="328.8">Open</text>
<text x="201.8" y="325.6">R5</text>
<text x="214.1" y="328.8">Open</text>
<text x="214.1" y="325.6">R6</text>
<text x="240.6" y="329.2">R7</text>
<text x="343.3" y="327">Left SPK</text>
<text x="240.6" y="332.3">330k</text>
<text x="228" y="343.2">C20</text>
<text x="228.3" y="346.8">1000u</text>
<text x="248.7" y="346.4">0.1u</text>
<text x="248.7" y="343.2">C21</text>
<text x="305.2" y="351.7">220pf</text>
<text x="305.2" y="348.6">C22</text>
<text x="322.8" y="351.7">220pf</text>
<text x="322.8" y="348.6">C23</text>
</g>
<g font-size="3.2" fill="#00f">
<text x="506.9" y="46.8">L1</text>
<text x="515.1" y="45.4">1</text>
<text x="505.2" y="53.9">G</text>
<text x="515.1" y="52.5">7</text>
<text x="79.4" y="54.3">1</text>
<text x="81.8" y="55.7">VIN</text>
<text x="515.1" y="59.5">2</text>
<text x="79.4" y="61.3">2</text>
<text x="81.8" y="62.7">GND</text>
<text x="115.7" y="62.7">DE</text>
<text x="118.2" y="61.3">14</text>
<text x="506.9" y="61">R1</text>
<text x="79.4" y="68.4">3</text>
<text x="81.8" y="69.8">WSEL</text>
<text x="115.7" y="69.8">FIL</text>
<text x="118.2" y="68.4">13</text>
<text x="506.9" y="68">L2</text>
<text x="515.1" y="66.6">3</text>
<text x="79.4" y="75.4">4</text>
<text x="81.8" y="76.8">DIN</text>
<text x="115.7" y="76.8">MCK</text>
<text x="118.2" y="75.4">12</text>
<text x="505.2" y="75.1">G</text>
<text x="515.1" y="73.7">8</text>
<text x="79.4" y="82.5">5</text>
<text x="81.8" y="83.9">BCK</text>
<text x="115.7" y="83.9">MU</text>
<text x="118.2" y="82.5">11</text>
<text x="506.9" y="82.1">R2</text>
<text x="515.1" y="80.7">4</text>
<text x="79.4" y="89.5">6</text>
<text x="118.2" y="89.5">10</text>
<text x="506.9" y="89.2">L3</text>
<text x="515.1" y="87.8">5</text>
<text x="81.8" y="90.9">Lout</text>
<text x="115.7" y="90.9">FM</text>
<text x="515.1" y="94.8">9</text>
<text x="79.4" y="96.6">7</text>
<text x="81.8" y="98">G</text>
<text x="115.7" y="98">3V</text>
<text x="118.2" y="96.6">9</text>
<text x="505.2" y="96.2">G</text>
<text x="515.1" y="101.9">6</text>
<text x="79.4" y="103.6">8</text>
<text x="81.8" y="105.1">Rout</text>
<text x="506.9" y="103.3">R3</text>
<text x="86.3" y="151.3">1</text>
<text x="86.3" y="154.8">2</text>
<text x="87.7" y="153">DATA</text>
<text x="109.8" y="153">ANT</text>
<text x="111.3" y="151.3">10</text>
<text x="86.3" y="161.9">4</text>
<text x="87.7" y="156.6">CLK</text>
<text x="109.8" y="160.1">R-OUT</text>
<text x="111.3" y="161.9">7</text>
<text x="111.3" y="158.3">8</text>
<text x="87.7" y="163.6">NC</text>
<text x="109.8" y="163.6">L-OUT</text>
<text x="506.2" y="209.5">1</text>
<text x="508.7" y="210.9">1</text>
<text x="253.8" y="216.5">1</text>
<text x="253.8" y="220.1">2</text>
<text x="255.3" y="218.3">DIN</text>
<text x="255.3" y="221.8">GAIN_SLOT</text>
<text x="291.5" y="218.3">BCLK</text>
<text x="293" y="216.5">16</text>
<text x="506.2" y="216.5">2</text>
<text x="508.7" y="217.9">2</text>
<text x="253.8" y="227.1">4</text>
<text x="291.5" y="225.4">LRCLK</text>
<text x="293" y="227.1">13</text>
<text x="293" y="223.6">14</text>
<text x="506.2" y="223.6">3</text>
<text x="508.7" y="225">3</text>
<text x="253.8" y="230.6">5</text>
<text x="255.3" y="228.9">SD_MODE#</text>
<text x="255.3" y="232.4">N.C.</text>
<text x="291.5" y="232.4">N.C.</text>
<text x="291.5" y="228.9">N.C.</text>
<text x="293" y="230.6">12</text>
<text x="253.8" y="234.2">6</text>
<text x="255.3" y="235.9">N.C.</text>
<text x="291.5" y="239.5">OUTN</text>
<text x="293" y="237.7">10</text>
<text x="344" y="237.7">2</text>
<text x="346.4" y="239.1">2</text>
<text x="84.5" y="241.2">1</text>
<text x="84.5" y="244.8">2</text>
<text x="86" y="243">DAT2</text>
<text x="273" y="245.1" transform="rotate(-90 273 245.1)">17</text>
<text x="274.5" y="244.4" transform="rotate(-90 274.5 244.4)">EP</text>
<text x="291.5" y="243">OUTP</text>
<text x="293" y="241.2">9</text>
<text x="344" y="241.2">1</text>
<text x="346.4" y="242.6">1</text>
<text x="84.5" y="248.3">3</text>
<text x="86" y="246.5">CD/DAT3</text>
<text x="86" y="250">CMD</text>
<text x="84.5" y="255.3">5</text>
<text x="86" y="257.1">CLK</text>
<text x="84.5" y="262.4">7</text>
<text x="84.5" y="265.9">8</text>
<text x="84.5" y="269.5">9</text>
<text x="86" y="264.2">DAT0</text>
<text x="86" y="267.7">DAT1</text>
<text x="86" y="271.2">CD</text>
<text x="504.5" y="287.1">1</text>
<text x="506.9" y="288.5">1</text>
<text x="504.5" y="294.1">2</text>
<text x="506.9" y="295.6">2</text>
<text x="504.5" y="301.2">3</text>
<text x="506.9" y="302.6">3</text>
<text x="253.8" y="310">1</text>
<text x="255.3" y="311.8">DIN</text>
<text x="291.5" y="311.8">BCLK</text>
<text x="293" y="310">16</text>
<text x="253.8" y="313.5">2</text>
<text x="255.3" y="315.3">GAIN_SLOT</text>
<text x="293" y="317.1">14</text>
<text x="253.8" y="320.6">4</text>
<text x="255.3" y="322.4">SD_MODE#</text>
<text x="291.5" y="322.4">N.C.</text>
<text x="291.5" y="318.8">LRCLK</text>
<text x="293" y="320.6">13</text>
<text x="253.8" y="324.1">5</text>
<text x="253.8" y="327.7">6</text>
<text x="255.3" y="325.9">N.C.</text>
<text x="255.3" y="329.4">N.C.</text>
<text x="291.5" y="325.9">N.C.</text>
<text x="293" y="324.1">12</text>
<text x="291.5" y="333">OUTN</text>
<text x="293" y="334.7">9</text>
<text x="293" y="331.2">10</text>
<text x="344" y="334.7">1</text>
<text x="344" y="331.2">2</text>
<text x="346.4" y="332.6">2</text>
<text x="273" y="338.6" transform="rotate(-90 273 338.6)">17</text>
<text x="274.5" y="337.9" transform="rotate(-90 274.5 337.9)">EP</text>
<text x="291.5" y="336.5">OUTP</text>
<text x="346.4" y="336.1">1</text>
</g>
<g font-size="3.2">
<text x="111.3" y="154.8">9</text>
<text x="125.2" y="152.7">1</text>
<text x="86.3" y="158.3">3</text>
<text x="87.7" y="160.1">GND</text>
<text x="109.8" y="156.6">GND</text>
<text x="109.8" y="167.1">GND</text>
<text x="111.3" y="165.4">6</text>
<text x="291.5" y="221.8">GND</text>
<text x="293" y="220.1">15</text>
<text x="253.8" y="223.6">3</text>
<text x="255.3" y="225.4">GND</text>
<text x="291.5" y="235.9">GND</text>
<text x="293" y="234.2">11</text>
<text x="115.1" y="244.8">GND</text>
<text x="116.6" y="243">13</text>
<text x="115.1" y="248.3">GND</text>
<text x="116.6" y="246.5">12</text>
<text x="84.5" y="258.9">6</text>
<text x="86" y="260.6">VSS</text>
<text x="115.1" y="267.7">GND</text>
<text x="116.6" y="269.5">10</text>
<text x="116.6" y="265.9">11</text>
<text x="115.1" y="271.2">GND</text>
<text x="253.8" y="317.1">3</text>
<text x="291.5" y="315.3">GND</text>
<text x="293" y="313.5">15</text>
<text x="39.2" y="319.2">15</text>
<text x="39.3" y="322.4">14</text>
<text x="255.3" y="318.8">GND</text>
<text x="39.3" y="329.4">12</text>
<text x="39.3" y="325.9">13</text>
<text x="291.5" y="329.4">GND</text>
<text x="293" y="327.7">11</text>
<text x="39.3" y="333">11</text>
<text x="39.3" y="340">9</text>
<text x="39.3" y="336.5">10</text>
<text x="39.3" y="347.1">7</text>
<text x="39.3" y="343.5">8</text>
<text x="39.3" y="350.6">6</text>
<text x="39.3" y="357.6">4</text>
<text x="39.3" y="354.1">5</text>
<text x="39.3" y="364.7">2</text>
<text x="39.3" y="361.2">3</text>
<text x="39.3" y="368.2">1</text>
</g>
<g font-size="3.2" fill="#f00">
<text x="86.3" y="165.4">5</text>
<text x="87.7" y="167.1">VCC</text>
<text x="253.8" y="237.7">7</text>
<text x="255.3" y="239.5">VDD</text>
<text x="253.8" y="241.2">8</text>
<text x="255.3" y="243">VDD</text>
<text x="84.5" y="251.8">4</text>
<text x="86" y="253.6">VDD</text>
<text x="253.8" y="331.2">7</text>
<text x="253.8" y="334.7">8</text>
<text x="255.3" y="333">VDD</text>
<text x="255.3" y="336.5">VDD</text>
</g>
<g font-size="2.8" fill="#840000">
<text x="259.8" y="47.5">1</text>
<text x="320.5" y="47.5">28</text>
<text x="266" y="48.9">A1</text>
<text x="314.3" y="48.9">VREF</text>
<text x="259.8" y="54.6">2</text>
<text x="266" y="55.9">A2</text>
<text x="314.3" y="55.9">GND</text>
<text x="320.5" y="54.6">27</text>
<text x="259.8" y="61.6">3</text>
<text x="266" y="63">B1</text>
<text x="314.3" y="63">SDA</text>
<text x="320.5" y="61.6">26</text>
<text x="259.8" y="68.7">4</text>
<text x="266" y="70">B2</text>
<text x="314.3" y="70">SCL</text>
<text x="320.5" y="68.7">25</text>
<text x="259.8" y="75.7">5</text>
<text x="266" y="77.1">C1</text>
<text x="314.3" y="77.1">VCC</text>
<text x="320.5" y="75.7">24</text>
<text x="259.8" y="82.8">6</text>
<text x="259.8" y="89.9">7</text>
<text x="266" y="84.2">C2</text>
<text x="320.5" y="89.9">23</text>
<text x="266" y="91.2">DP1</text>
<text x="314.3" y="91.2">OUTF1</text>
<text x="259.8" y="96.9">8</text>
<text x="266" y="98.3">DN</text>
<text x="314.3" y="98.3">OUTF2</text>
<text x="320.5" y="96.9">22</text>
<text x="259.8" y="104">9</text>
<text x="266" y="105.3">DP2</text>
<text x="314.3" y="105.3">OUTR1</text>
<text x="320.5" y="104">21</text>
<text x="259.8" y="111">10</text>
<text x="266" y="112.4">EP1</text>
<text x="314.3" y="112.4">OUTR2</text>
<text x="320.5" y="111">20</text>
<text x="259.8" y="118.1">11</text>
<text x="266" y="119.4">EN1</text>
<text x="314.3" y="119.4">OUTS1</text>
<text x="320.5" y="118.1">19</text>
<text x="259.8" y="125.1">12</text>
<text x="320.5" y="125.1">18</text>
<text x="266" y="126.5">EN2</text>
<text x="314.3" y="126.5">OUTS2</text>
<text x="259.8" y="132.2">13</text>
<text x="266" y="133.5">EP2</text>
<text x="314.3" y="133.5">LOUT</text>
<text x="320.5" y="132.2">17</text>
<text x="259.8" y="139.2">14</text>
<text x="266" y="140.6">MIN</text>
<text x="314.3" y="140.6">LRST</text>
<text x="320.5" y="139.2">16</text>
<text x="314.3" y="147.7">MUTE</text>
<text x="320.5" y="146.3">15</text>
</g>
<g font-size="2.1" fill="#a54b4b">
<text x="516.7" y="175.6">GND/MIC</text>
<text x="516.7" y="179.1">LEFT</text>
<text x="516.7" y="186.2">RIGHT</text>
<text x="516.7" y="189.7">EARTH-GND/MIC</text>
<text x="516.7" y="255">GND/MIC</text>
<text x="516.7" y="258.5">LEFT</text>
<text x="516.7" y="265.6">RIGHT</text>
<text x="516.7" y="269.1">EARTH-GND/MIC</text>
</g>
</svg>
